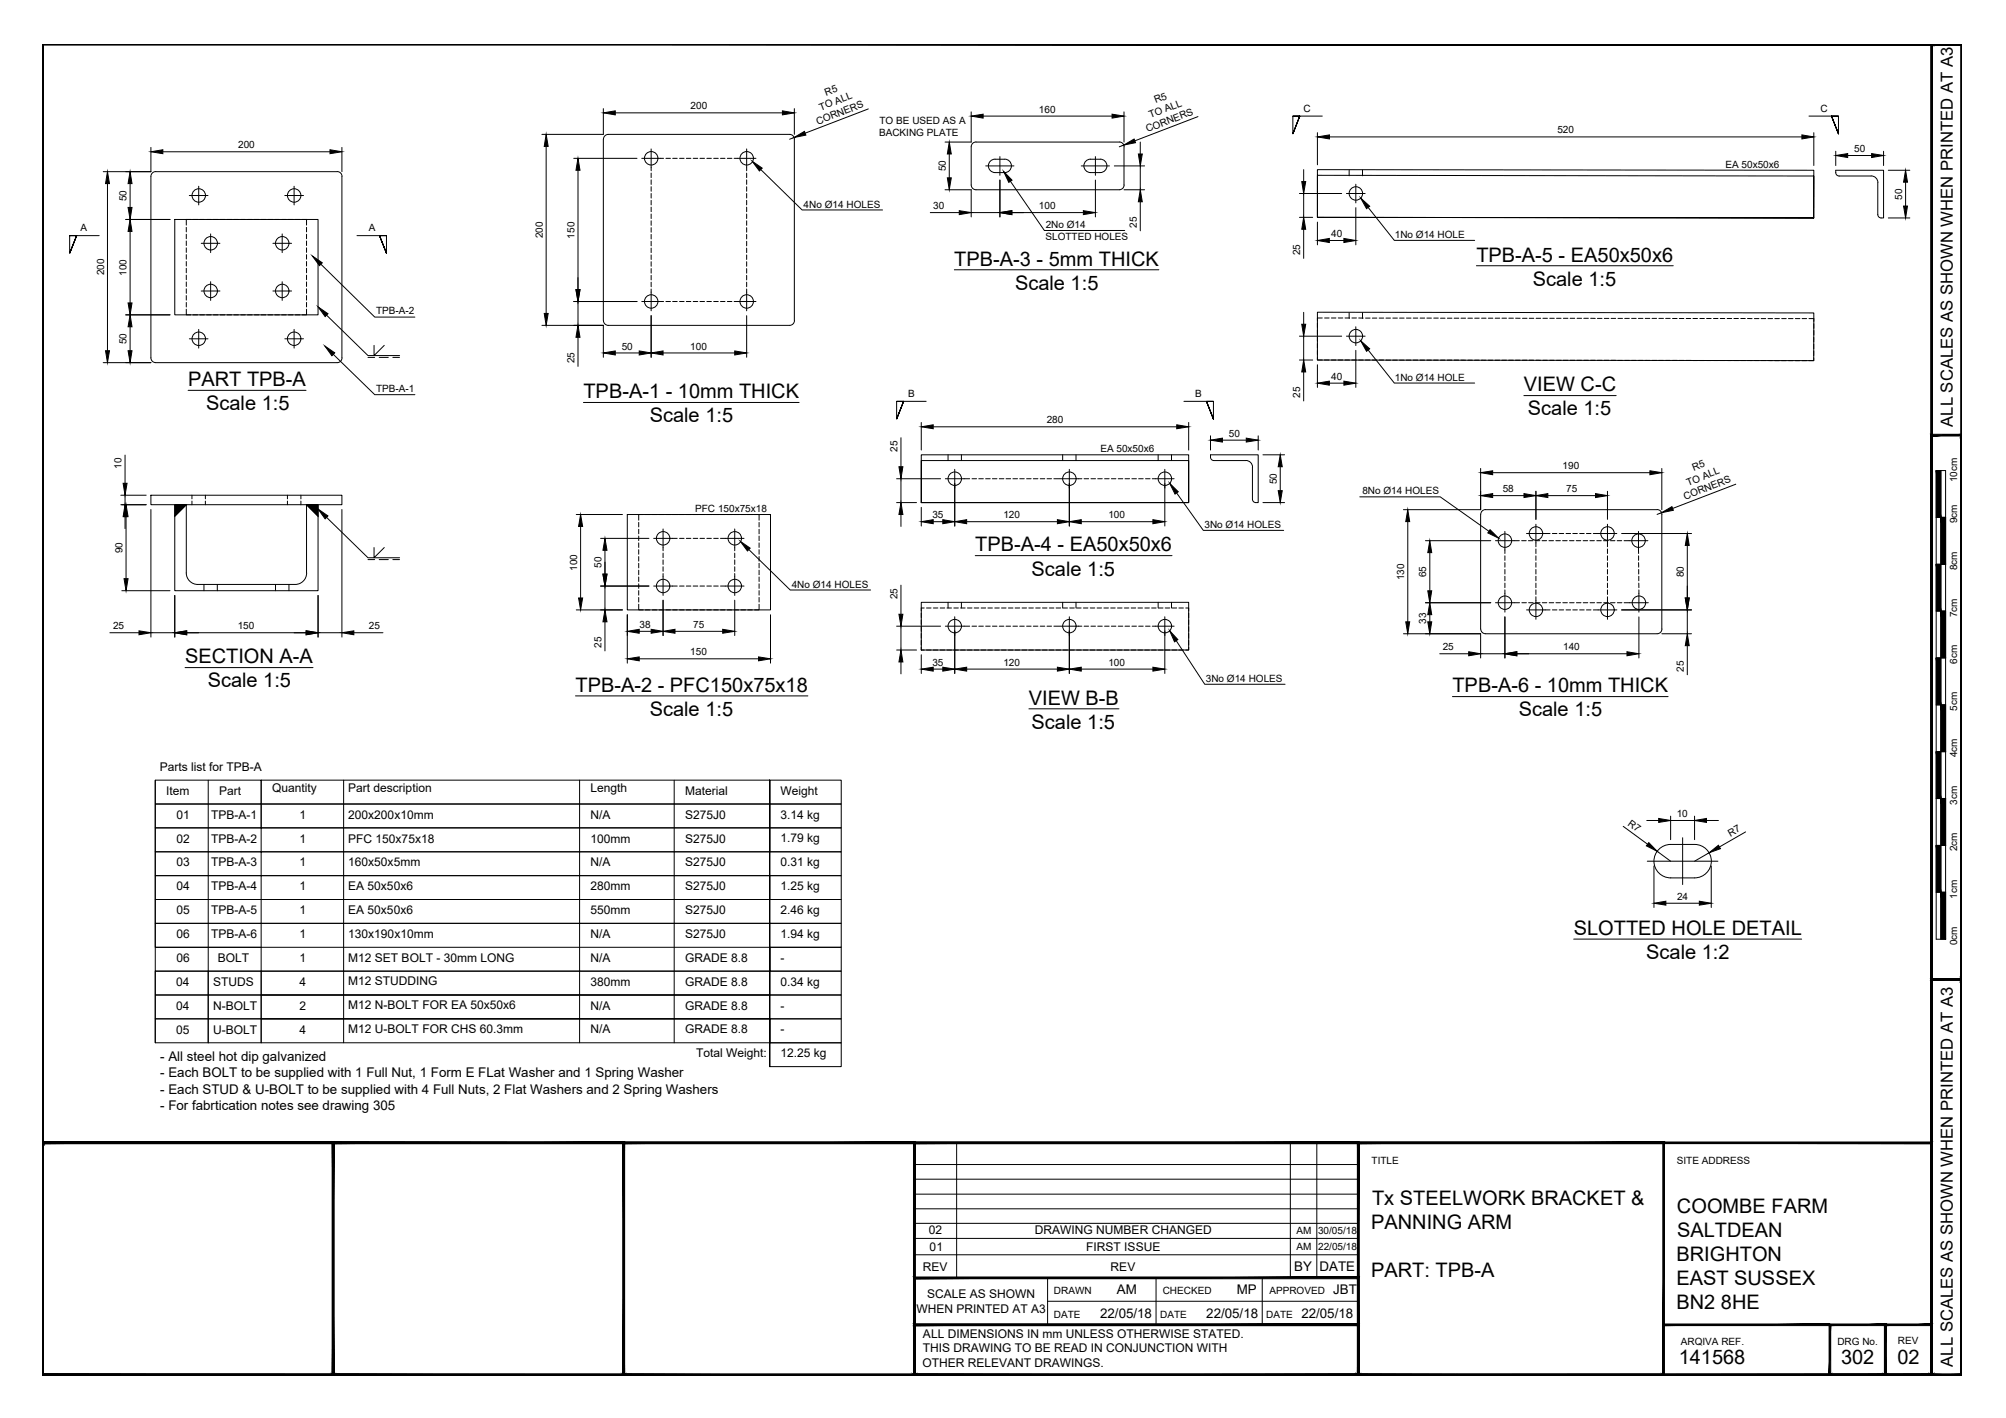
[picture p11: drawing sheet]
<svg xmlns="http://www.w3.org/2000/svg" width="420mm" height="297mm" viewBox="0 0 420 297" stroke-linecap="round" stroke-linejoin="round" font-family="sans-serif">
<g fill="#000" stroke="#000" stroke-width=".21">
<path d="M22.5 36l.4 2.5h-.8zM27.2 36l.5 2.5h-.9zM31.6 31.8l2.5-.4v.8zM69.1 31.4l2.5 .4-2.5 .4zM114.4 28.2l.4 2.5h-.8zM121.1 33.2l.4 2.5h-.9zM126.4 23.6l2.5-.4v.9zM157.6 33.8l2 1.4-.5 .6zM163.9 23.2l2.5 .4-2.5 .5zM166.3 28.8l2.2-1.3 .3 .8zM198.8 29.8l.4 2.5h-.8zM198.4 37.3h.8l-.4 2.5z"/>
<path d="M203.4 24.3l2.5-.4v.8zM210.2 35.9l1.8 1.8-.7 .5zM232.9 23.9l2.5 .4-2.5 .4zM235.4 30.4l2.1-1.3 .3 .8zM238.4 32.3h.9l-.5 2.5zM272.7 38h.8l-.4 2.5zM275.9 28.7l2.6-.4v.8zM377.4 28.3l2.5 .4-2.5 .4zM384.5 32.6l2.5-.4v.8zM392 32.2l2.5 .4-2.5 .4zM399.1 35.7l.4 2.5h-.8zM26.8 43.5h.9l-.5 2.5z"/>
<path d="M27.2 46l.5 2.5h-.9zM65.4 53.6l2.1 1.5-.6 .5zM200.9 44.1l2.5 .4-2.5 .5zM209.4 44.5l2.5-.4v.9zM226.9 44.1l2.5 .4-2.5 .5zM238.8 39.8l.5 2.5h-.9zM273.1 45.5l.4 2.5h-.8zM275.9 50.4l2.5-.4v.8zM281.5 50l2.5 .4-2.5 .4zM285 41.5l1.9 1.7-.7 .5zM398.7 43.2h.8l-.4 2.5zM22.1 73.5h.8l-.4 2.5z"/>
<path d="M26.8 63.5h.9l-.5 2.5zM27.2 66l.5 2.5h-.9zM26.8 73.5h.9l-.5 2.5zM66.6 64.3l2.1 1.4-.6 .6zM68 72.5l2.1 1.4-.6 .6zM114 65.7h.8l-.4 2.5zM120.6 60.7h.9l-.4 2.5zM121.1 68.2l.4 2.5h-.9zM126.4 73.9l2.5-.4v.9zM133.9 73.5l2.5 .4-2.5 .5zM136.4 73.9l2.5-.4v.9zM153.9 73.5l2.5 .4-2.5 .5z"/>
<path d="M272.7 67.9h.8l-.4 2.5zM273.1 75.4l.4 2.5h-.8zM275.9 80.3l2.5-.5v.9zM281.5 79.8l2.5 .5-2.5 .4zM285 71.4l1.9 1.7-.7 .5zM188.3 97.8h.8l-.4 2.5zM193 89.4l2.5-.4v.8zM246.5 89l2.5 .4-2.5 .4zM253.5 92.2l2.5-.4v.8zM261 91.8l2.5 .4-2.5 .4zM268.1 95.3l.5 2.5h-.9zM310.1 99l2.5-.4v.8z"/>
<path d="M345.6 98.6l2.5 .4-2.5 .4zM26.2 105.7l.4 2.5h-.8zM25.8 101.2h.8l-.4 2.5zM26.4 105.7l.4 2.5h-.8zM36.6 105.7h2.4l-2.4 2.4zM64.2 105.7h2.4v2.4zM66.6 106.6l2.1 1.5-.6 .6zM121.6 107.8l.4 2.5h-.8zM126.7 112.8l.4 2.5h-.8zM155.1 113.4l2 1.4-.5 .6zM188.7 105.3l.4 2.5h-.8zM193 109.3l2.5-.4v.8z"/>
<path d="M197.5 108.9l2.5 .4-2.5 .4zM200 109.3l2.5-.4v.8zM221.5 108.9l2.5 .4-2.5 .4zM224 109.3l2.5-.4v.8zM241.5 108.9l2.5 .4-2.5 .4zM245 101.2l1.8 1.8-.7 .5zM267.7 102.8h.9l-.5 2.5zM294.9 106.8l.4 2.5h-.9zM299.5 113.3l.4 2.5h-.9zM312.1 111l1.8 1.7-2.3-1.1zM310.1 103.8l2.5-.4v.8zM319.2 103.4l2.5 .4-2.5 .4z"/>
<path d="M321.7 103.8l2.5-.4v.8zM334.2 103.4l2.5 .4-2.5 .4zM348 107.4l2.2-1.3 .3 .8zM353.4 111.8l.4 2.5h-.8zM26 121.2h.8l-.4 2.5zM29.1 132.1l2.5 .4-2.5 .5zM36.6 132.5l2.5-.4v.9zM64.1 132.1l2.5 .4-2.5 .5zM71.6 132.5l2.5-.4v.9zM121.2 125.3h.8l-.4 2.5zM126.3 120.3h.8l-.4 2.5zM126.7 127.8l.4 2.5h-.8z"/>
<path d="M131.4 132.2l2.5-.4v.9zM131.4 138l2.5-.4v.8zM136.4 131.8l2.5 .4-2.5 .5zM138.9 132.2l2.5-.4v.9zM151.4 131.8l2.5 .4-2.5 .5zM158.9 137.6l2.5 .4-2.5 .4zM188.7 136.2l.4 2.5h-.8zM188.3 128.7h.8l-.4 2.5zM193 140.2l2.5-.4v.8zM197.5 139.8l2.5 .4-2.5 .4zM200 140.2l2.5-.4v.8zM221.5 139.8l2.5 .4-2.5 .4z"/>
<path d="M224 140.2l2.5-.4v.8zM241.5 139.8l2.5 .4-2.5 .4zM245 132.1l1.7 1.9-.7 .5zM294.4 130.3h.9l-.4 2.5zM299.5 126.3l.4 2.5h-.9zM299 130.3h.9l-.4 2.5zM299 123.8h.9l-.4 2.5zM307.6 136.5l2.5 .4-2.5 .5zM315.2 136.9l2.5-.4v.9zM340.8 136.5l2.5 .4-2.5 .5zM353 125.3h.8l-.4 2.5zM353.4 132.8l.4 2.5h-.8z"/>
<path d="M345.3 176.5l1.8 1.8-2.3-1.1zM347.4 171.5l2.5 .4-2.5 .4zM354.9 171.9l2.5-.4v.8zM358 178.6l1.9-1.5 .4 .7zM346.4 189.2l2.5-.4v.8zM355.9 188.8l2.5 .4-2.5 .4z"/>
<path d="M8.9 9.3l.2 .1h401.6zM8.9 9.3h402l-.2 .1z"/>
<path d="M404.4 9.3l.3 .1zM404.4 9.3l.3 .1-.3 278.6zM404.7 9.4l-.3 278.6 .3-.1zM404.4 288l.3-.1z"/>
<path d="M404.6 9.3l.1 .1h6zM404.6 9.3h6.3l-.2 .1z"/>
<path d="M410.7 9.4v278.5l.2-278.6zM410.9 9.3v278.7l-.2-.1z"/>
<path d="M410.7 9.4v278.5l.2-278.6zM410.9 9.3v278.7l-.2-.1z"/>
<path d="M404.4 91l.3 .3 6.2-.3zM404.7 91.3l6.2-.3-.2 .3zM410.9 91l-.2 .3z"/>
<path d="M404.4 91l.3 114v-113.7zM404.4 91l.3 114-.3 .3z"/>
<path d="M405.5 98.6l1 9.8v-9.8zM405.5 98.6l1 9.8h-1z"/>
<path d="M410.9 91.1l-.2 .2 .2 113.9zM410.7 91.3l.2 113.9-.2-.2zM410.7 205l.2 .3zM404.7 205h6l.2 .3zM404.7 205l-.3 .3h6.5z"/>
<path d="M405.5 118.2l1 9.8v-9.8zM405.5 118.2l1 9.8h-1z"/>
<path d="M406.5 108.4l1 9.8v-9.8zM406.5 108.4l1 9.8h-1z"/>
<path d="M405.5 137.8l1 9.8v-9.8zM405.5 137.8l1 9.8h-1z"/>
<path d="M406.5 128l1 9.8v-9.8zM406.5 128l1 9.8h-1z"/>
<path d="M405.5 157.5l1 9.8v-9.8zM405.5 157.5l1 9.8h-1z"/>
<path d="M406.5 147.6l1 9.9v-9.9zM406.5 147.6l1 9.9h-1z"/>
<path d="M405.5 177.1l1 9.8v-9.8zM405.5 177.1l1 9.8h-1z"/>
<path d="M406.5 167.3l1 9.8v-9.8zM406.5 167.3l1 9.8h-1z"/>
<path d="M406.5 186.9l1 9.8v-9.8zM406.5 186.9l1 9.8h-1z"/>
<path d="M404.4 205l.3 .3 6.2-.3zM404.7 205.3l6.2-.3-.2 .3zM410.9 205l-.2 .3z"/>
<path d="M410.9 205.1l-.2 .2 .2 82.7zM410.7 205.3l.2 82.7-.2-.1zM410.7 287.9l.2 .1z"/>
<path d="M8.9 239.2l.2 .4zM8.9 239.2l395.5 .4h-395.3zM8.9 239.2l395.5 .4 .3-.4z"/>
<path d="M9.1 239.6h60.5l.3-.4zM8.9 239.2h61l-60.8 .4zM8.9 239.2l.2 .4z"/>
<path d="M69.9 239.6h60.6l.3-.4zM69.6 239.2h61.2l-60.9 .4zM69.6 239.2l.3 48.7v-48.3zM69.6 239.2l.3 48.7-.3 .1zM69.6 288l.3-.1z"/>
<path d="M130.8 239.6h60.5l.4-.4zM130.5 239.2h61.2l-60.9 .4zM130.5 239.2l.3 48.7v-48.3zM130.5 239.2l.3 48.7-.3 .1zM130.5 288l.3-.1z"/>
<path d="M191.7 239.6h92.6l.4-.4zM191.3 239.2h93.4l-93 .4zM191.3 239.2l.4 48.7v-48.3zM191.3 239.2l.4 48.7-.4 .1zM191.3 288l.4-.1z"/>
<path d="M284.7 239.6h63.6l.3-.4zM284.3 239.2h64.3l-63.9 .4zM284.3 239.2l.4 48.7v-48.3zM284.3 239.2l.4 48.7-.4 .1zM284.3 288l.4-.1z"/>
<path d="M404.7 239.2l-.3 .4 .3 48.4zM404.4 239.6l.3 48.4-.3-.1zM404.4 287.9l.3 .1z"/>
<path d="M191.3 277.3l.4 .4 93-.4zM191.7 277.7l93-.4-.4 .4zM284.7 277.3l-.4 .4 .4 10.3zM284.3 277.7l.4 10.3-.4-.1zM284.3 287.9l.4 .1z"/>
<path d="M191.3 277.7h93.4l-.4-.4zM191.3 277.7l.4-.4h92.6zM191.3 267.5v10.2l.4-.4zM191.3 267.5l.4 .4v9.4zM191.3 267.5l.4 .4 93-.4zM191.7 267.9l93-.4-.4 .4zM284.7 267.5l-.4 .4 .4 9.8zM284.3 267.9l.4 9.8-.4-.4z"/>
<path d="M383.1 277.3l.3 .4 11.7-.4zM383.4 277.7l11.7-.4-.4 .4zM394.7 277.7l.4 10.3v-10.7zM394.7 277.7l.4 10.3-.4-.1zM394.7 287.9l.4 .1z"/>
<path d="M348.5 277.7h34.8v-.4zM348.5 277.3h34.8l-34.8 .4z"/>
<path d="M394.7 277.3l.4 .4 9.6-.4zM395.1 277.7l9.6-.4-.3 .4zM404.7 277.3l-.3 .4 .3 10.3zM404.4 277.7l.3 10.3-.3-.1zM404.4 287.9l.3 .1z"/>
<path d="M9.1 9.4l-.2 278.6 .2-.1zM8.9 9.3l.2 .1-.2 278.6z"/>
<path d="M9.1 239.6l-.2 48.4 .2-.1zM8.9 239.4l.2 .2-.2 48.4z"/>
<path d="M9.1 287.9l60.7 .1-.2-.1zM9.1 287.9l60.7 .1h-60.9z"/>
<path d="M69.6 287.9l.3 .1zM69.9 239.2v48.8l-.3-.1zM69.9 239.2l-.3 .4v48.3z"/>
<path d="M69.9 287.9l60.7 .1-.1-.1zM69.9 287.9l60.7 .1h-60.8z"/>
<path d="M130.5 287.9l.3 .1zM130.8 239.2v48.8l-.3-.1zM130.8 239.2l-.3 .4v48.3z"/>
<path d="M130.8 287.9l60.7 .1-.2-.1zM130.8 287.9l60.7 .1h-60.9z"/>
<path d="M191.3 287.9l.4 .1zM191.7 239.2v48.8l-.4-.1zM191.3 239.6v48.3l.4-48.7z"/>
<path d="M191.7 287.9l92.8 .1-.2-.1zM191.7 287.9l92.8 .1h-93z"/>
<path d="M284.3 287.9l.4 .1zM284.7 239.2v48.8l-.4-.1zM284.7 239.2l-.4 .4v48.3z"/>
<path d="M191.5 288h93l-.2-.1zM191.5 288l.2-.1h92.6zM191.3 288l.4-.1zM191.7 277.7v10.2l-.4 .1zM191.3 277.3v10.7l.4-10.3z"/>
<path d="M284.7 287.9l63.8 .1-.2-.1zM284.7 287.9l63.8 .1h-64z"/>
<path d="M348.3 287.9l.3 .1zM348.6 239.2v48.8l-.3-.1zM348.6 239.2l-.3 .4v48.3z"/>
<path d="M383.3 288h11.6l-.2-.1zM383.4 287.9h11.3l-11.4 .1zM383.1 288l.3-.1zM383.4 277.7v10.2l-.3 .1zM383.1 277.3v10.7l.3-10.3z"/>
<path d="M8.9 288h395.7l-.2-.1zM8.9 288l.2-.1h395.3zM8.9 239.4v48.6l.2-.1zM8.9 239.4l.2 .2v48.3z"/>
<path d="M394.9 288h9.7l-.2-.1zM394.9 288l.2-.1h9.3zM394.7 288l.4-.1zM395.1 277.7v10.2l-.4 .1zM394.7 277.3v10.7l.4-10.3z"/>
<path d="M9.1 287.9l401.8 .1-.2-.1zM9.1 287.9l401.8 .1h-402z"/>
<path d="M404.7 287.9l6.2 .1-.2-.1zM404.7 287.9l6.2 .1h-6.3z"/>
<path d="M404.6 288h6.3l-.2-.1zM404.7 287.9h6l-6.1 .1zM404.4 288l.3-.1zM404.7 205.3v82.6l-.3 .1zM404.4 205v83l.3-82.7z"/>
</g>
<g fill="none" stroke="#000" stroke-width=".21">
<path d="M22.5 38.5v35M27.2 38.5v5M31.6 30.9v5.1h-10M32.6 36h38M32.6 35.9a1.01 1.01 0 0 0-1 1.1v38a1.01 1.01 0 0 0 1 1h38a1.01 1.01 0 0 0 1-1v-38a.97 .97 0 0 0-1-1.1M34.1 31.8h35M41.6 39v3.9M61.6 39v3.9M71.6 30.9v5.1M114.4 30.7v35M120.2 33.2h13.2M121.1 35.7v25"/>
<path d="M126.4 22.8v5.4h-12.9M126.4 29.2v38M128.9 23.6h35M134.4 33.2h4.6M136.4 31.2v4.6M136.4 36.3v.9M136.4 37.7v.9M136.4 39.1v1M139.5 33.2h.9M140.9 33.2h.9M142.3 33.2h1M143.7 33.2h1"/>
<path d="M145.2 33.2h.9M146.6 33.2h1M148 33.2h1M149.5 33.2h.9M150.9 33.2h1M152.3 33.2h1M153.8 33.2h4.5M156.4 31.2v4.6M156.4 36.3v.9M156.4 37.7v.9M156.4 39.1v1M159.3 35.5l8.7 8.5h16.9"/>
<path d="M165.4 28.2h-38a1.01 1.01 0 0 0-1 1M165.4 28.2a1.01 1.01 0 0 1 1 1M166.3 28.8l-.9 .4M166.4 22.8v5.4M166.4 29.2v38M181.9 22.8l-13.3 5.1M197.9 39.8h5.5v5.6M198.8 32.3v5M203.4 23.4v6.4h-5.5M203.7 30l.7-.3h30a.97 .97 0 0 1 1 1.1v7.9a1.01 1.01 0 0 1-1 1.1h-30a1.01 1.01 0 0 1-1-1v-8.1zM205.9 24.3h27M206.5 34.8h5.9"/>
<path d="M207.6 33.6a4.9 4.9 0 0 1 3.3-.2 1.41 1.41 0 0 1 .9 1.6 1.41 1.41 0 0 1-1.4 1.2h-2a1.41 1.41 0 0 1-1.3-1 1.41 1.41 0 0 1 .5-1.6zM209.4 32.8v3.9M209.4 37.7v7.7M211.6 38l7.1 10.3h16.9M226.5 34.8h5.9M227.6 33.6a5.3 5.3 0 0 1 3.3-.2 1.41 1.41 0 0 1 .9 1.6 1.41 1.41 0 0 1-1.4 1.2h-2a1.41 1.41 0 0 1-1.3-1 1.41 1.41 0 0 1 .5-1.6zM229.4 32.8v3.9M229.4 37.7v7.7M233.4 34.8h6.3M235.4 30.4l-1 .4M235.4 39.8h4.3M235.4 23.4v6.4"/>
<path d="M238.8 29.8v2.5M238.8 34.8v5M250.9 24.4l-13.2 5.1M270.8 24.3h1.4l-1.4 3.7 1.4-3.7-1.4 3.7v-3.7h6.2M273.1 35.5v2.5M275.9 35.5l104 .2v10v-8.8l-104-.2v8.8l104 .2-104-.2zM275.9 27.8v6.7M278.5 28.7h98.9M282.6 35.6v1.2M284 38.6v3.9M285.4 35.6v1.2M378.9 24.3h6.2v3.7l-1.5-3.7 1.5 3.7-1.5-3.7h1.5"/>
<path d="M379.9 27.8v6.9M384.5 31.7v3M385.2 36.9h6.7M385.2 36.9a.71 .71 0 0 1-.7-.7v-.5h10v10a.88 .88 0 0 1-1.2-.8M387 32.6h5M391.9 36.9a1.41 1.41 0 0 1 1.4 1.4M393.3 38.3v6.7M394.5 31.7v3M395.5 35.7h4.5M399.1 38.2v5M14.6 49.4h1.5l-1.5 3.7 1.5-3.7-1.5 3.7v-3.7h6.2M26.3 46h9.3"/>
<path d="M27.2 48.5v15M36.6 46h30v20h-30zM39 47.6v1M39 49.1v.9M39 50.5v.9M39 51.9v1M39 53.3v1M39 54.8v.9M39 56.2v1M39 57.6v1M39 59.1v.9M39.7 41h3.9"/>
<path d="M39.9 46h-.9v1.2M40.4 46h1M41.9 46h.9M42.1 51h4M43.3 46h.9M44.1 49v3.9M44.1 59v3.9M44.7 46h1M46.1 46h1M47.6 46h.9M49 46h.9M50.4 46h1"/>
<path d="M51.8 46h1M53.3 46h.9M54.7 46h1M56.1 46h1M57.2 51h3.9M57.6 46h.9M59 46h1M59.1 49v3.9M59.1 59v3.9M59.7 41h3.9M60.4 46h1M61.9 46h.9"/>
<path d="M63.3 46h.9v1.2M64.2 47.6v1M64.2 49.1v.9M64.2 50.5v.9M64.2 51.9v1M64.2 53.3v1M64.2 54.8v.9M64.2 56.2v1M64.2 57.6v1M64.2 59.1v.9M67.2 55.4l11.3 11h8.4M74.8 49.4h6.1v3.7l-1.4-3.7 1.4 3.7-1.4-3.7h1.4"/>
<path d="M136.4 40.5v1M136.4 42v.9M136.4 43.4v.9M136.4 44.8v1M136.4 46.2v1M136.4 47.7v.9M136.4 49.1v1M136.4 50.5v1M136.4 52v.9M136.4 53.4v1M136.4 54.8v1M136.4 56.3v.9"/>
<path d="M136.4 57.7v.9M136.4 59.1v1M156.4 40.5v1M156.4 42v.9M156.4 43.4v.9M156.4 44.8v1M156.4 46.2v1M156.4 47.7v.9M156.4 49.1v1M156.4 50.5v1M156.4 52v.9M156.4 53.4v1"/>
<path d="M156.4 54.8v1M156.4 56.3v.9M156.4 57.7v.9M156.4 59.1v1M194.8 44.5h6.1M199.9 56.5h42.8M203.4 44.5h6M211.9 44.5h15M238.8 42.3v6M272.2 40.5h8.8M272.2 45.5h2.7M273.1 40.5v5"/>
<path d="M273.1 48v6.1M275.9 46.5v4.8M278.4 50.4h3.1M282 40.5h3.9M284 43.5v7.8M286.6 43.5l5.4 6.9h16.9M309.2 55.7h41.3M395.5 45.7h4.5M21.6 76h10M26.3 66h9.3M27.2 68.5v5M39 64.8v1.2h.9"/>
<path d="M39 60.5v.9M39 61.9v1M39 63.4v.9M39.7 71h3.9M40.4 66h1M41.6 69v3.9M41.9 66h.9M42.1 61h4M43.3 66h.9M44.7 66h1M46.1 66h1M47.6 66h.9"/>
<path d="M49 66h.9M50.4 66h1M51.8 66h1M53.3 66h.9M54.7 66h1M56.1 66h1M57.2 61h3.9M57.6 66h.9M59 66h1M59.7 71h3.9M60.4 66h1M61.6 69v3.9"/>
<path d="M61.9 66h.9M64.2 64.8v1.2h-.9M64.2 60.5v.9M64.2 61.9v1M64.2 63.4v.9M68.4 66l8.7 8.5h6.6M69.8 74.2l8.7 8.5h8.4M77.1 74.9h1.4M78.3 72.3v2.2l2.2-2.2M79.4 74.9h1.9M82.3 74.9h1.4M113.5 68.2h12.9v6.6"/>
<path d="M120.2 63.2h13.2M121.1 63.2v5M121.1 70.7v6.1M126.4 67.2a1.01 1.01 0 0 0 1 1h38M128.9 73.9h5M134.4 63.2h4.6M136.4 60.5v4.6M136.4 66.1v8.7M138.9 73.9h15M139.5 63.2h.9M140.9 63.2h.9M142.3 63.2h1"/>
<path d="M143.7 63.2h1M145.2 63.2h.9M146.6 63.2h1M148 63.2h1M149.5 63.2h.9M150.9 63.2h1M152.3 63.2h1M153.8 63.2h4.5M156.4 60.5v4.6M156.4 66.1v8.7M166.4 67.2a1.01 1.01 0 0 1-1 1M272.2 75.4h2.7"/>
<path d="M272.2 70.4h8.8M273.1 65.4v2.5M273.1 70.4v5M273.1 77.9v6.1M275.9 65.4l104 .2v9.9l-104-.1zM275.9 74.8v.6h1.1M275.9 67.7v.9M275.9 69.1v1M275.9 70.5v1M275.9 72v.9M275.9 73.4v.9M275.9 76.4v4.8"/>
<path d="M277 66.6h-1.1v.6M277.4 75.4h1M277.4 66.6h1M278.9 66.6h.9M278.9 75.4h.9M280.3 75.4h.9M280.3 66.6h.9M281.7 66.6h1M281.7 75.4h1M282 70.4h3.9M282.6 65.5v1.2M283.1 75.4h1"/>
<path d="M283.2 66.6h.9M284 68.5v3.9M284 73.4v7.8M284.6 66.6h.9M284.6 75.4h.9M285.4 65.5v1.2M286 75.4h.9M286 66.6h1M286.6 73.3l5.4 6.9h16.9M287.4 66.6h1M287.4 75.4h1M288.8 75.4h1"/>
<path d="M288.9 66.6h.9M290.3 66.6h.9M290.3 75.4h.9M291.7 75.4h1M291.7 66.6h1M293.1 66.6h1M293.1 75.4h1M294.6 75.4h.9M294.6 66.6h.9M296 66.6h1M296 75.4h1M297.4 75.4h1"/>
<path d="M297.4 66.6h1M298.9 66.6h.9M298.9 75.4h.9M300.3 75.4h.9M300.3 66.6h1M301.7 66.7h1M301.7 75.4h1M303.1 75.4h1M303.2 66.7h.9M304.6 66.7h.9M304.6 75.4h.9M306 75.4l.9 .1"/>
<path d="M306 66.7h1M307.4 75.5h1M307.5 66.7h.9M308.8 75.5h1M308.9 66.7h.9M310.3 75.5h.9M310.3 66.7h1M311.7 75.5h1M311.7 66.7h1M313.1 75.5h1M313.2 66.7h.9M314.6 75.5h.9"/>
<path d="M314.6 66.7h.9M316 75.5h1M316 66.7h1M317.4 75.5h1M317.4 66.7h1M318.9 75.5h.9M318.9 66.7h.9M320.3 75.5h.9M320.3 66.7h1M321.7 75.5h1M321.7 66.7h1M323.1 75.5h1"/>
<path d="M323.2 66.7h.9M324.6 75.5h.9M324.6 66.7h1M326 75.5h1M326 66.7h1M327.4 75.5h1M327.5 66.7h.9M328.9 66.7h.9M328.9 75.5h.9M330.3 75.5h.9M330.3 66.7h1M331.7 66.7h1"/>
<path d="M331.7 75.5h1M333.1 75.5h1M333.2 66.7h.9M334.6 66.7h.9M334.6 75.5h.9M336 75.5h1M336 66.7h1M337.4 66.7h1M337.4 75.5h1M338.9 75.5h.9M338.9 66.7h.9M340.3 66.7h1"/>
<path d="M340.3 75.5h1M341.7 75.5h1M341.7 66.7h1M343.2 66.7h.9M343.2 75.5h.9M344.6 75.5h.9M344.6 66.7h1M346 66.7h1M346 75.5h1M347.4 75.5h1M347.5 66.7h.9M348.9 66.7h.9"/>
<path d="M348.9 75.5h.9M350.3 75.5h.9M350.3 66.7h1M351.7 66.7h1M351.7 75.5h1M353.2 75.5h.9M353.2 66.7h.9M354.6 66.7h.9M354.6 75.5h.9M356 75.5h1M356 66.7h1M357.4 66.7h1"/>
<path d="M357.4 75.5h1M358.9 75.5h.9M358.9 66.7h.9M360.3 66.7h1M360.3 75.5h1M361.7 75.5h1M361.7 66.7h1M363.2 66.7h.9M363.2 75.5h.9M364.6 75.5h.9M364.6 66.7h1M366 66.7h1"/>
<path d="M366 75.5h1M367.4 75.5h1M367.5 66.7h.9M368.9 66.7h.9M368.9 75.5h.9M370.3 75.5h.9M370.3 66.7h1M371.7 66.7h1M371.7 75.5h1M373.2 75.5h.9M373.2 66.7h.9M374.6 66.7h.9"/>
<path d="M374.6 75.5h.9M376 75.5h1M376 66.7h1M377.5 66.7h.9M377.5 75.5h.9M378.9 66.7h1v.6M379.9 75v.5h-1M379.9 70.7v.9M379.9 72.1v.9M379.9 73.5v1M379.9 67.8v1M379.9 69.2v1"/>
<path d="M26.2 95.3v5.9M39.4 81.8h24.7M122.2 84.3h45.2M187.8 84.1h1.5l-1.5 3.7 1.5-3.7-1.5 3.7v-3.7h6.2M188.7 91.7v6.1M193 95.3h56v10h-56h56v-8.8h-56v8.8zM193 88.5v5.8M195.5 89.4h51M198.6 95.3v1.2M200 98.3v11.9M201.4 95.3v1.2M222.6 95.3v1.2"/>
<path d="M224 98.3v11.9M225.4 95.3v1.2M242.6 95.3v1.2M244 98.3v11.9M245.4 95.3v1.2M248 84.1h6.2v3.7l-1.5-3.7 1.5 3.7-1.5-3.7h1.5M249 88.5v5.8M253.5 91.3v3M254.2 96.5h6.7a1.38 1.38 0 0 1 1.4 1.4v6.7a.71 .71 0 0 0 .7 .7h.5v-10h-10a.88 .88 0 0 0 .8 1.2M256 92.2h5M263.5 91.3v3M264.5 95.3h4.6"/>
<path d="M268.1 97.8v5M278.4 80.3h3.1M310.1 98.1v8.7h-16.2M312.6 99h33M319.2 82.9h19.3M348.1 98.1v8.7M405.5 98.6h2v98.1h-2zM406.5 98.6v98.1M25.3 105.7h5.3M25.3 103.7h5.3M26.2 103.7v2M26.2 108.2v2.5"/>
<path d="M26.4 108.2v13M31.6 103.7h40v2h-40zM31.6 106.7v26.8M39 105.7l-2.4 2.4M40.2 103.7v.8M40.2 105v.7M43 103.7v.8M43 105v.7M60.2 103.7v.8M60.2 105v.7M63 103.7v.8M63 105v.7"/>
<path d="M64.2 105.7h2.4v18h-30v-18h2.4v14.3a2.4 2.4 0 0 0 2.4 2.4h20.4M64.2 105.7v14.3M64.2 105.7l2.4 2.4M68.4 108.4l8.7 8.4h6.6M71.6 106.7v26.8M77.1 117.2h1.4M78.3 114.7v2.1l2.2-2.1M79.4 117.2h1.9M82.3 117.2h1.4M120.7 107.8h9.7M121.6 110.3v15M125.8 112.8h10.1"/>
<path d="M126.7 115.3v5M131.4 107.8h30v20h-30zM133.8 109.4v1M133.8 110.9v.9M133.8 112.3v.9M133.8 113.7v1M133.8 115.1v1M133.8 116.6v.9M133.8 118v1M133.8 119.4v1M134.7 107.8h-.9v1.2M135.2 107.8h.9"/>
<path d="M136.6 107.8h1M136.9 112.8h4.9M138 107.8h1M138.9 110.8v4.6M138.9 115.9v.9M138.9 117.3v.9M138.9 118.7v1M139.5 107.8h.9M140.9 107.8h.9M142.3 107.8h1M142.3 112.8h1M143.7 107.8h1"/>
<path d="M143.7 112.8h1M145.2 107.8h.9M145.2 112.8h.9M146.6 107.8h1M146.6 112.8h1M148 107.8h1M148 112.8h1M149.5 107.8h.9M149.5 112.8h.9M150.9 107.8h1M150.9 112.8h4.9M152.3 107.8h1"/>
<path d="M153.8 107.8h.9M153.9 110.8v4.6M153.9 115.9v.9M153.9 117.3v.9M153.9 118.7v1M155.2 107.8h1M156.6 107.8h1M156.9 115.1l8.6 8.5h16.9M158.1 107.8h.9v1.2M159 109.4v1M159 110.9v.9M159 112.3v.9"/>
<path d="M159 113.7v1M159 115.1v1M159 116.6v.9M159 118v1M159 119.4v1M187.8 100.3h9.2M187.8 105.3h4.2M188.7 100.3v5M188.7 107.8v2.5M193 106.3v3.9M195.5 109.3h2M198 100.3h5.1"/>
<path d="M202.5 109.3h19M203.6 100.3h.9M204.3 116.4h41.2M205 100.3h1M206.4 100.3h1M207.9 100.3h.9M209.3 100.3h1M210.7 100.3h1M212.2 100.3h.9M213.6 100.3h.9M215 100.3h1M216.4 100.3h1"/>
<path d="M217.9 100.3h.9M219.3 100.3h.9M220.7 100.3h1.2M222 100.3h4.6M226.5 109.3h15M227.1 100.3h.9M228.5 100.3h1M229.9 100.3h1M231.4 100.3h.9M232.8 100.3h.9M234.2 100.3h1M235.6 100.3h1"/>
<path d="M237.1 100.3h.9M238.5 100.3h.9M239.9 100.3h1M241.3 100.3h4.6M246.5 103.3l5.5 7.8h16.9M264.5 105.3h4.6M284.8 104.1h16.9l10.2 7.2M294.9 109.3v21M298.6 113.3h13.6M299.5 115.8v8M312.6 103.8h6.6M313.2 113.3h5"/>
<path d="M315.2 111.3v4.7M315.2 116.4v1M315.2 117.9v.9M315.2 119.3v.9M318.7 113.3h1M319.7 111.8h5M320.1 113.3h1M321.6 113.3h.9M321.7 102.9v5.9M321.7 109.8v4.7M321.7 115v1M321.7 116.4v1"/>
<path d="M321.7 117.9v.9M321.7 119.3v.9M323 113.3h.9M324.2 103.8h10M324.4 113.3h1M325.1 111.8h1M325.9 113.3h.9M326.6 111.8h.9M327.3 113.3h.9M328 111.8h1M328.7 113.3h1M329.4 111.8h1"/>
<path d="M330.1 113.3h1M330.9 111.8h.9M331.6 113.3h.9M332.3 111.8h.9M333 113.3h1M333.7 111.8h5M334.4 113.3h1M335.9 113.3h.9M336.7 102.9v5.9M336.7 109.8v4.7M336.7 115v1M336.7 116.4v1"/>
<path d="M336.7 117.9v.9M336.7 119.3v.9M337.3 113.3h1M338.7 113.3h1M339.6 111.8h14.7M340.2 113.3h5M343.2 111.3v4.7M343.2 116.4v1M343.2 117.9v.9M343.2 119.3v.9M347.1 106.8l-36-.1a1.01 1.01 0 0 0-1 1v24.1a1.04 1.04 0 0 0 1 1h36M347.1 106.7a1.01 1.01 0 0 1 1 1"/>
<path d="M348 107.4l-.9 .4M348.1 107.8v24M353.4 114.3v11M363.6 101.4l-13.3 5.1M405.5 118.2h2M405.5 108.4h2M23 132.5h6.1M25.5 123.7h10.1M31.6 132.5h5M36.6 124.7v8.8M38.8 139.8h26.8M39.1 132.5h25"/>
<path d="M42.7 122.4v1.3M45.5 122.4v1.3M57.7 122.4v1.3M60.5 122.4v1.3M64.2 120a2.4 2.4 0 0 1-2.4 2.4M66.6 132.5h5M66.6 124.7v8.8M74.1 132.5h6.1M120.7 127.8h9.7M125.8 122.8h10.1M126.7 122.8v5M126.7 130.3v6.1"/>
<path d="M131.4 128.8v10.1M133.8 126.6v1.2h.9M133.8 120.9v.9M133.8 122.3v1M133.8 123.7v1M133.8 125.2v.9M133.9 132.2h2.5M133.9 138h25M135.2 127.8h.9M136.6 127.8h1M136.9 122.8h4.9M138 127.8h1"/>
<path d="M138.9 120.1v4.6M138.9 125.7v7.4M139.5 127.8h.9M140.9 127.8h.9M141.4 132.2h10M142.3 127.8h1M142.3 122.8h1M143.7 127.8h1M143.7 122.8h1M145.2 127.8h.9M145.2 122.8h.9M146.6 127.8h1"/>
<path d="M146.6 122.8h1M148 127.8h1M148 122.8h1M149.5 127.8h.9M149.5 122.8h.9M150.9 127.8h1M150.9 122.8h4.9M152.3 127.8h1M153.8 127.8h.9M153.9 120.1v4.6M153.9 125.7v7.4M155.2 127.8h1"/>
<path d="M156.6 127.8h1M159 126.6v1.2h-.9M159 120.9v.9M159 122.3v1M159 123.7v1M159 125.2v.9M161.4 128.8v10.1M187.8 136.2h4.2M187.8 131.2h9.2M188.7 122.6v6.1M188.7 131.2v5M188.7 138.7v2.5"/>
<path d="M193 126.2h56v10h-56zM193 135.6v.6h.6M193 128.4v1M193 129.9v.9M193 131.3v.9M193 132.7v1M193 134.2v.9M193 137.2v3.9M193.6 127.4h-.6v.6M194.1 127.4h.9M194.1 136.2h.9M195.5 127.4h.9"/>
<path d="M195.5 136.2h.9M196.9 127.4h1M196.9 136.2h1M198 131.2h5.1M198.3 127.4h1M198.3 136.2h1M198.6 126.2v1.2M199.8 127.4h.9M199.8 136.2h.9M200 129.2v11.9M201.2 127.4h.9M201.2 136.2h.9"/>
<path d="M201.4 126.2v1.2M202.6 127.4h1M202.6 136.2h1M203.6 131.2h.9M204.1 127.4h.9M204.1 136.2h.9M205 131.2h1M205.5 127.4h.9M205.5 136.2h.9M206.4 131.2h1M206.9 127.4h1M206.9 136.2h1"/>
<path d="M207.9 131.2h.9M208.4 127.4h.9M208.4 136.2h.9M209.3 131.2h1M209.8 127.4h.9M209.8 136.2h.9M210.7 131.2h1M211.2 127.4h1M211.2 136.2h1M212.2 131.2h.9M212.6 127.4h1M212.6 136.2h1"/>
<path d="M213.6 131.2h.9M214.1 127.4h.9M214.1 136.2h.9M215 131.2h1M215.5 127.4h.9M215.5 136.2h.9M216.4 131.2h1M216.9 127.4h1M216.9 136.2h1M217.9 131.2h.9M218.3 127.4h1M218.3 136.2h1"/>
<path d="M219.3 131.2h.9M219.8 127.4h.9M219.8 136.2h.9M220.7 131.2h1.2M221.2 127.4h1M221.2 136.2h1M222 131.2h4.6M222.6 126.2v1.2M222.6 127.4h1M222.6 136.2h1M224 129.2v11.9M224.1 127.4h.9"/>
<path d="M224.1 136.2h.9M225.4 126.2v1.2M225.5 127.4h.9M225.5 136.2h.9M226.9 127.4h1M226.9 136.2h1M227.1 131.2h.9M228.4 127.4h.9M228.4 136.2h.9M228.5 131.2h1M229.8 127.4h.9M229.8 136.2h.9"/>
<path d="M229.9 131.2h1M231.2 127.4h1M231.2 136.2h1M231.4 131.2h.9M232.6 127.4h1M232.6 136.2h1M232.8 131.2h.9M234.1 127.4h.9M234.1 136.2h.9M234.2 131.2h1M235.5 127.4h.9M235.5 136.2h.9"/>
<path d="M235.6 131.2h1M236.9 127.4h1M236.9 136.2h1M237.1 131.2h.9M238.3 127.4h1M238.3 136.2h1M238.5 131.2h.9M239.8 127.4h.9M239.8 136.2h.9M239.9 131.2h1M241.2 127.4h1M241.2 136.2h1"/>
<path d="M241.3 131.2h4.6M242.6 126.2v1.2M242.6 127.4h1M242.6 136.2h1M244 129.2v11.9M244.1 127.4h.9M244.1 136.2h.9M245.4 126.2v1.2M245.5 127.4h1M245.5 136.2h1M246.4 134.2l5.9 9.1h16.9M246.9 127.4h1"/>
<path d="M246.9 136.2h1M248.4 127.4h.6v.6M249 135.6v.6h-.6M249 128.4v1M249 129.9v.9M249 131.3v.9M249 132.7v1M249 134.2v.9M293.9 132.8h16.2v5M298.6 126.3h13.6M299.5 128.8v1.5M301.5 136.9h6.1"/>
<path d="M310.1 136.9h5.1M313.2 126.3h5.1M315.2 120.7v1M315.2 122.2v.9M315.2 123.6v4.6M315.2 129.2v8.6M317.7 136.9h23.1M318.8 126.3h.9M319.7 127.8h5M320.2 126.3h.9M321.6 126.3h1M321.7 120.7v1"/>
<path d="M321.7 122.2v.9M321.7 123.6v.9M321.7 125v4.7M323 126.3h1M324.5 126.3h.9M325.1 127.8h1M325.9 126.3h.9M326.6 127.8h.9M327.3 126.3h1M328 127.8h1M328.7 126.3h1M329.4 127.8h1"/>
<path d="M330.2 126.3h.9M330.9 127.8h.9M331.6 126.3h1M332.3 127.8h.9M333 126.3h1M333.7 127.8h5M334.5 126.3h.9M335.9 126.3h1M336.7 120.7v1M336.7 122.2v.9M336.7 123.6v.9M336.7 125v4.7"/>
<path d="M337.3 126.3h1M338.8 126.3h.9M339.6 127.8h14.7M340.2 126.3h5M343.2 122.2l.1 .9M343.2 120.7v1M343.3 123.6v4.6M343.3 129.2v8.6M348.1 132.8h6.2M348.1 131.8a1.01 1.01 0 0 1-1 1M353.4 127.8v5M353.4 135.3v6.1"/>
<path d="M405.5 137.8h2M405.5 128h2M120.5 145.8h48.7M195.5 140.2h2M202.5 140.2h19M215.5 148.5h18.9M226.5 140.2h15M304.2 145.9h45.2M405.5 157.5h2M405.5 147.7h2M32.5 178.4h128.7h-106.5v5h-22.2zM32.5 163.4v35"/>
<path d="M43.6 163.4v55M54.7 173.4v5h-22.2v-5h128.7M54.7 168.4h106.5M54.7 173.4h106.5M72 163.4v55M121.4 163.4v55M141.2 163.4v55M161.2 163.4h-106.5v5h-22.2v-5h22.2v10M161.2 168.4h-128.7v5h22.2M161.2 163.4v15M161.2 163.4v20M161.2 163.4h15v5h-15z"/>
<path d="M161.2 168.4h15v5h-15zM161.2 173.4h15v5h-15zM161.2 178.4h15v5h-15zM161.2 163.4v45M340 173.1l5.1 3.7M344.9 171.9h2.5M347.1 178.3l2.8 2.1M349.9 176.9h5a3.5 3.5 0 0 1 3.5 3.5 3.5 3.5 0 0 1-3.5 3.5h-5M349.9 171v4.9M349.9 171.9h5M349.9 176.9a3.5 3.5 0 0 0-3.5 3.5 3.5 3.5 0 0 0 3.5 3.5M352.4 175.5v9.8"/>
<path d="M354.9 171v4.9M357.4 171.9h2.5M358 178.6l-3.1 1.8M365.6 174.3l-5.5 3.1M405.5 177.1h2M405.5 167.3h2M32.5 183.4h128.7h-106.5v5h-22.2zM32.5 188.4h128.7h-106.5v5h-22.2zM161.2 193.4h-128.7v5h22.2M161.2 198.4h-128.7v5h128.7M161.2 183.4h15v5h-15zM161.2 188.4h15v5h-15z"/>
<path d="M161.2 193.4v5h15v-5h-15v5M161.2 198.4v5h15v-5h-15v10v-5M161.2 193.4h-106.5v25M329.6 196.7h47.8M345 180.4h14.8M346.4 181.4v8.7M348.9 189.2h7M358.4 181.4v8.7M405.5 186.9h2M32.5 203.4v15M54.7 213.4h106.5v5M54.7 208.4h106.5v5"/>
<path d="M161.2 203.4h-128.7v5h128.7M161.2 213.4h-128.7v5h128.7M161.2 208.4h-128.7v5h128.7M161.2 203.4h15v5h-15zM161.2 208.4v5h15v-5h-15v5M161.2 213.4v5h15v-5h-15v10v-5M161.2 218.4h15v5h-15zM200.4 239.4v28.3M270.3 239.4v28.3M275.8 239.4v28.3M191.5 250.1h93M191.5 247h93"/>
<path d="M191.5 243.9h93M191.5 256.3h93M191.5 253.2h93M191.5 259.4h93M191.5 262.8h93M219.4 267.7v9.8M219.4 272.6h65.1M242.1 267.7v9.8M264.4 267.7v9.8"/>
<circle cx="136.4" cy="33.2" r="1.41"/>
<circle cx="156.4" cy="33.2" r="1.41"/>
<circle cx="41.6" cy="40.9" r="1.41"/>
<circle cx="44.1" cy="51" r="1.41"/>
<circle cx="59.1" cy="51" r="1.41"/>
<circle cx="61.6" cy="40.9" r="1.41"/>
<circle cx="284" cy="40.5" r="1.41"/>
<circle cx="41.6" cy="71" r="1.41"/>
<circle cx="44.1" cy="60.9" r="1.41"/>
<circle cx="59.1" cy="60.9" r="1.41"/>
<circle cx="61.6" cy="71" r="1.41"/>
<circle cx="136.4" cy="63.2" r="1.41"/>
<circle cx="156.4" cy="63.2" r="1.41"/>
<circle cx="284" cy="70.4" r="1.41"/>
<circle cx="138.9" cy="112.8" r="1.41"/>
<circle cx="153.9" cy="112.8" r="1.41"/>
<circle cx="200" cy="100.3" r="1.41"/>
<circle cx="224" cy="100.3" r="1.41"/>
<circle cx="244" cy="100.3" r="1.41"/>
<circle cx="315.2" cy="113.3" r="1.41"/>
<circle cx="321.7" cy="111.7" r="1.41"/>
<circle cx="336.7" cy="111.7" r="1.41"/>
<circle cx="343.2" cy="113.3" r="1.41"/>
<circle cx="138.9" cy="122.8" r="1.41"/>
<circle cx="153.9" cy="122.8" r="1.41"/>
<circle cx="200" cy="131.2" r="1.41"/>
<circle cx="224" cy="131.2" r="1.41"/>
<circle cx="244" cy="131.2" r="1.41"/>
<circle cx="315.2" cy="126.2" r="1.41"/>
<circle cx="321.7" cy="127.8" r="1.41"/>
<circle cx="336.7" cy="127.8" r="1.41"/>
<circle cx="343.3" cy="126.2" r="1.41"/>
</g>
<g font-size="4.2">
<text x="199.9" y="55.6">TPB-A-3 - 5mm THICK</text>
<text x="309.2" y="54.8">TPB-A-5 - EA50x50x6</text>
<text x="321" y="59.8">Scale 1:5</text>
<text x="212.6" y="60.7">Scale 1:5</text>
<text x="39.4" y="80.9">PART TPB-A</text>
<text x="122.2" y="83.4">TPB-A-1 - 10mm THICK</text>
<text x="319.2" y="82">VIEW C-C</text>
<text x="43.2" y="85.9">Scale 1:5</text>
<text x="136.1" y="88.5">Scale 1:5</text>
<text x="320" y="87">Scale 1:5</text>
<text x="204.3" y="115.5">TPB-A-4 - EA50x50x6</text>
<text x="216.1" y="120.6">Scale 1:5</text>
<text x="38.8" y="139">SECTION A-A</text>
<text x="43.5" y="144">Scale 1:5</text>
<text x="120.5" y="144.9">TPB-A-2 - PFC150x75x18</text>
<text x="136.1" y="149.9">Scale 1:5</text>
<text x="215.5" y="147.6">VIEW B-B</text>
<text x="304.2" y="145">TPB-A-6 - 10mm THICK</text>
<text x="216.1" y="152.7">Scale 1:5</text>
<text x="318.1" y="150.1">Scale 1:5</text>
<text x="329.6" y="195.8">SLOTTED HOLE DETAIL</text>
<text x="344.8" y="200.9">Scale 1:2</text>
<text x="287.2" y="257.5">PANNING ARM</text>
<text x="287.4" y="252.5">Tx STEELWORK BRACKET &amp;</text>
<text x="351.2" y="254">COOMBE FARM</text>
<text x="351.3" y="259.1">SALTDEAN</text>
<text x="287.2" y="267.5">PART: TPB-A</text>
<text x="351.1" y="269.2">EAST SUSSEX</text>
<text x="351.1" y="264.1">BRIGHTON</text>
<text x="351.1" y="274.2">BN2 8HE</text>
<text x="351.6" y="285.7">141568</text>
<text x="385.6" y="285.7">302</text>
<text x="397.4" y="285.7">02</text>
</g>
<g font-size="3.5">
<text x="409" y="89.4" transform="rotate(-90 409 89.4)">ALL SCALES AS SHOWN WHEN PRINTED AT A3</text>
<text x="409" y="286.3" transform="rotate(-90 409 286.3)">ALL SCALES AS SHOWN WHEN PRINTED AT A3</text>
</g>
<g font-size="2.8">
<text x="33.6" y="222.3">- All steel hot dip galvanized</text>
<text x="33.6" y="225.7">- Each BOLT to be supplied with 1 Full Nut, 1 Form E FLat Washer and 1 Spring Washer</text>
<text x="33.6" y="229.1">- Each STUD &amp; U-BOLT to be supplied with 4 Full Nuts, 2 Flat Washers and 2 Spring Washers</text>
<text x="33.6" y="232.4">- For fabrtication notes see drawing 305</text>
<text x="271.1" y="266.3">BY</text>
<text x="276.4" y="266.3">DATE</text>
<text x="233.9" y="271.1">AM</text>
<text x="259" y="271.1">MP</text>
<text x="279.3" y="271.1">JBT</text>
<text x="230.4" y="276">22/05/18</text>
<text x="252.7" y="276">22/05/18</text>
<text x="272.6" y="276">22/05/18</text>
</g>
<g font-size="2.5">
<text x="33.5" y="161.5">Parts list for TPB-A</text>
<text x="34.8" y="166.5">Item</text>
<text x="45.9" y="166.5">Part</text>
<text x="57" y="166">Quantity</text>
<text x="72.9" y="166">Part description</text>
<text x="123.7" y="166">Length</text>
<text x="143.5" y="166.5">Material</text>
<text x="163.5" y="166.5">Weight</text>
<text x="37" y="171.5">01</text>
<text x="44.2" y="171.5">TPB-A-1</text>
<text x="62.7" y="171.5">1</text>
<text x="72.9" y="171.5">200x200x10mm</text>
<text x="123.7" y="171.5">N/A</text>
<text x="143.5" y="171.5">S275J0</text>
<text x="163.5" y="171.5">3.14 kg</text>
<text x="37" y="176.5">02</text>
<text x="44.2" y="176.5">TPB-A-2</text>
<text x="62.7" y="176.5">1</text>
<text x="72.9" y="176.5">PFC 150x75x18</text>
<text x="123.7" y="176.5">100mm</text>
<text x="143.5" y="176.5">S275J0</text>
<text x="163.5" y="176.5">1.79 kg</text>
<text x="37" y="181.5">03</text>
<text x="44.2" y="181.5">TPB-A-3</text>
<text x="62.7" y="181.5">1</text>
<text x="72.9" y="181.5">160x50x5mm</text>
<text x="123.7" y="181.5">N/A</text>
<text x="143.5" y="181.5">S275J0</text>
<text x="163.5" y="181.5">0.31 kg</text>
<text x="37" y="186.5">04</text>
<text x="37" y="191.5">05</text>
<text x="44.2" y="186.5">TPB-A-4</text>
<text x="44.2" y="191.5">TPB-A-5</text>
<text x="62.7" y="186.5">1</text>
<text x="62.7" y="191.5">1</text>
<text x="72.9" y="186.5">EA 50x50x6</text>
<text x="72.9" y="191.5">EA 50x50x6</text>
<text x="123.7" y="186.5">280mm</text>
<text x="123.7" y="191.5">550mm</text>
<text x="143.5" y="186.5">S275J0</text>
<text x="143.5" y="191.5">S275J0</text>
<text x="163.5" y="186.5">1.25 kg</text>
<text x="163.5" y="191.5">2.46 kg</text>
<text x="37" y="196.5">06</text>
<text x="44.2" y="196.5">TPB-A-6</text>
<text x="62.7" y="196.5">1</text>
<text x="72.9" y="196.5">130x190x10mm</text>
<text x="123.7" y="196.5">N/A</text>
<text x="143.5" y="196.5">S275J0</text>
<text x="163.5" y="196.5">1.94 kg</text>
<text x="37" y="201.5">06</text>
<text x="45.6" y="201.5">BOLT</text>
<text x="62.7" y="201.5">1</text>
<text x="72.9" y="201.5">M12 SET BOLT - 30mm LONG</text>
<text x="123.7" y="201.5">N/A</text>
<text x="143.5" y="201.5">GRADE 8.8</text>
<text x="163.5" y="201.5">-</text>
<text x="36.9" y="206.5">04</text>
<text x="44.6" y="206.5">STUDS</text>
<text x="62.7" y="206.5">4</text>
<text x="72.9" y="206.4">M12 STUDDING</text>
<text x="123.7" y="206.5">380mm</text>
<text x="143.5" y="206.5">GRADE 8.8</text>
<text x="163.5" y="206.5">0.34 kg</text>
<text x="36.9" y="211.5">04</text>
<text x="44.6" y="211.5">N-BOLT</text>
<text x="62.7" y="211.5">2</text>
<text x="72.9" y="211.4">M12 N-BOLT FOR EA 50x50x6</text>
<text x="123.7" y="211.5">N/A</text>
<text x="143.5" y="211.5">GRADE 8.8</text>
<text x="163.5" y="211.5">-</text>
<text x="36.9" y="216.5">05</text>
<text x="44.6" y="216.5">U-BOLT</text>
<text x="62.7" y="216.5">4</text>
<text x="72.9" y="216.4">M12 U-BOLT FOR CHS 60.3mm</text>
<text x="123.7" y="216.5">N/A</text>
<text x="143.5" y="216.5">GRADE 8.8</text>
<text x="145.8" y="221.5">Total Weight:</text>
<text x="163.5" y="216.5">-</text>
<text x="163.5" y="221.5">12.25 kg</text>
<text x="194.5" y="258.6">02</text>
<text x="194.7" y="262">01</text>
<text x="216.8" y="258.6">DRAWING NUMBER CHANGED</text>
<text x="227.5" y="262">FIRST ISSUE</text>
<text x="193.3" y="266.2">REV</text>
<text x="232.6" y="266.2">REV</text>
<text x="192" y="275">WHEN PRINTED AT A3</text>
<text x="194.2" y="272">SCALE AS SHOWN</text>
<text x="193.3" y="280.3">ALL DIMENSIONS IN mm UNLESS OTHERWISE STATED.</text>
<text x="193.2" y="286.3">OTHER RELEVANT DRAWINGS.</text>
<text x="193.3" y="283.3">THIS DRAWING TO BE READ IN CONJUNCTION WITH</text>
</g>
<g font-size="2.1">
<text x="144.7" y="22.9">200</text>
<text x="171.9" y="23.2" transform="rotate(-21 171.9 23.2)">TO ALL</text>
<text x="173.1" y="20" transform="rotate(-21 173.1 20)">R5</text>
<text x="217.6" y="23.6">160</text>
<text x="242.1" y="21.6" transform="rotate(-21 242.1 21.6)">R5</text>
<text x="273" y="23.4">C</text>
<text x="381.3" y="23.4">C</text>
<text x="171.3" y="26.1" transform="rotate(-21 171.3 26.1)">CORNERS</text>
<text x="184.1" y="28.5">BACKING PLATE</text>
<text x="184.2" y="26">TO BE USED AS A</text>
<text x="240.3" y="27.7" transform="rotate(-21 240.3 27.7)">CORNERS</text>
<text x="240.9" y="24.8" transform="rotate(-21 240.9 24.8)">TO ALL</text>
<text x="326.2" y="28">520</text>
<text x="49.9" y="31.1">200</text>
<text x="198.1" y="35.9" transform="rotate(-90 198.1 35.9)">50</text>
<text x="361.4" y="35.1">EA 50x50x6</text>
<text x="388.4" y="31.9">50</text>
<text x="398.4" y="41.8" transform="rotate(-90 398.4 41.8)">50</text>
<text x="26.5" y="42.1" transform="rotate(-90 26.5 42.1)">50</text>
<text x="168.3" y="43.5">4No Ø14 HOLES</text>
<text x="195.5" y="43.8">30</text>
<text x="217.6" y="43.8">100</text>
<text x="219" y="47.8">2No Ø14</text>
<text x="238.1" y="47.7" transform="rotate(-90 238.1 47.7)">25</text>
<text x="16.9" y="48.4">A</text>
<text x="77.3" y="48.4">A</text>
<text x="113.7" y="49.9" transform="rotate(-90 113.7 49.9)">200</text>
<text x="120.3" y="50" transform="rotate(-90 120.3 50)">150</text>
<text x="219" y="50.3">SLOTTED HOLES</text>
<text x="272.3" y="53.5" transform="rotate(-90 272.3 53.5)">25</text>
<text x="278.8" y="49.7">40</text>
<text x="292.1" y="49.8">1No Ø14 HOLE</text>
<text x="21.8" y="57.7" transform="rotate(-90 21.8 57.7)">200</text>
<text x="26.5" y="57.8" transform="rotate(-90 26.5 57.8)">100</text>
<text x="78.8" y="65.8">TPB-A-2</text>
<text x="26.5" y="72.1" transform="rotate(-90 26.5 72.1)">50</text>
<text x="120.3" y="76.1" transform="rotate(-90 120.3 76.1)">25</text>
<text x="130.2" y="73.2">50</text>
<text x="144.6" y="73.2">100</text>
<text x="78.8" y="82.1">TPB-A-1</text>
<text x="190.2" y="83.1">B</text>
<text x="250.3" y="83.1">B</text>
<text x="272.3" y="83.4" transform="rotate(-90 272.3 83.4)">25</text>
<text x="278.8" y="79.5">40</text>
<text x="292.1" y="79.7">1No Ø14 HOLE</text>
<text x="219.2" y="88.7">280</text>
<text x="188" y="94.6" transform="rotate(-90 188 94.6)">25</text>
<text x="230.5" y="94.7">EA 50x50x6</text>
<text x="257.4" y="91.5">50</text>
<text x="25.5" y="98.3" transform="rotate(-90 25.5 98.3)">10</text>
<text x="267.4" y="101.4" transform="rotate(-90 267.4 101.4)">50</text>
<text x="327.3" y="98.3">190</text>
<text x="353.6" y="101.8" transform="rotate(-21 353.6 101.8)">TO ALL</text>
<text x="354.8" y="98.6" transform="rotate(-21 354.8 98.6)">R5</text>
<text x="409.9" y="101" transform="rotate(-90 409.9 101)">10cm</text>
<text x="145.6" y="107.2">PFC 150x75x18</text>
<text x="285.4" y="103.6">8No Ø14 HOLES</text>
<text x="314.8" y="103.1">58</text>
<text x="328" y="103.1">75</text>
<text x="353" y="104.7" transform="rotate(-21 353 104.7)">CORNERS</text>
<text x="195.3" y="108.6">35</text>
<text x="210.1" y="108.6">120</text>
<text x="232.2" y="108.6">100</text>
<text x="252.3" y="110.6">3No Ø14 HOLES</text>
<text x="409.9" y="109.6" transform="rotate(-90 409.9 109.6)">9cm</text>
<text x="25.7" y="115.9" transform="rotate(-90 25.7 115.9)">90</text>
<text x="120.9" y="119.6" transform="rotate(-90 120.9 119.6)">100</text>
<text x="126" y="118.9" transform="rotate(-90 126 118.9)">50</text>
<text x="409.9" y="119.5" transform="rotate(-90 409.9 119.5)">8cm</text>
<text x="165.8" y="123.1">4No Ø14 HOLES</text>
<text x="188" y="125.5" transform="rotate(-90 188 125.5)">25</text>
<text x="294.1" y="121.6" transform="rotate(-90 294.1 121.6)">130</text>
<text x="298.7" y="120.9" transform="rotate(-90 298.7 120.9)">65</text>
<text x="352.7" y="120.9" transform="rotate(-90 352.7 120.9)">80</text>
<text x="23.7" y="131.8">25</text>
<text x="49.8" y="131.8">150</text>
<text x="77.2" y="131.8">25</text>
<text x="134" y="131.5">38</text>
<text x="145.2" y="131.5">75</text>
<text x="298.7" y="130.7" transform="rotate(-90 298.7 130.7)">33</text>
<text x="409.9" y="129.3" transform="rotate(-90 409.9 129.3)">7cm</text>
<text x="126" y="135.7" transform="rotate(-90 126 135.7)">25</text>
<text x="144.6" y="137.3">150</text>
<text x="302.2" y="136.2">25</text>
<text x="327.4" y="136.2">140</text>
<text x="195.3" y="139.4">35</text>
<text x="210.1" y="139.4">120</text>
<text x="232.2" y="139.4">100</text>
<text x="252.6" y="142.8">3No Ø14 HOLES</text>
<text x="352.7" y="140.7" transform="rotate(-90 352.7 140.7)">25</text>
<text x="409.9" y="139.1" transform="rotate(-90 409.9 139.1)">6cm</text>
<text x="409.9" y="148.9" transform="rotate(-90 409.9 148.9)">5cm</text>
<text x="409.9" y="158.6" transform="rotate(-90 409.9 158.6)">4cm</text>
<text x="340.8" y="172.8" transform="rotate(36 340.8 172.8)">R7</text>
<text x="351.2" y="171.1">10</text>
<text x="409.9" y="168.6" transform="rotate(-90 409.9 168.6)">3cm</text>
<text x="362.4" y="175.3" transform="rotate(-30 362.4 175.3)">R7</text>
<text x="409.9" y="178.3" transform="rotate(-90 409.9 178.3)">2cm</text>
<text x="351.3" y="188.5">24</text>
<text x="409.9" y="188.3" transform="rotate(-90 409.9 188.3)">1cm</text>
<text x="409.9" y="198" transform="rotate(-90 409.9 198)">0cm</text>
<text x="287.3" y="243.9">TITLE</text>
<text x="351.2" y="243.9">SITE ADDRESS</text>
<text x="271.5" y="261.9">AM</text>
<text x="271.5" y="258.4">AM</text>
<text x="276.1" y="258.4">30/05/18</text>
<text x="276.1" y="261.9">22/05/18</text>
<text x="220.8" y="271.1">DRAWN</text>
<text x="243.5" y="271.1">CHECKED</text>
<text x="265.9" y="271.1">APPROVED</text>
<text x="220.8" y="276">DATE</text>
<text x="243" y="276">DATE</text>
<text x="265.2" y="276">DATE</text>
<text x="352.1" y="281.6">ARQIVA REF.</text>
<text x="384.8" y="281.6">DRG No.</text>
<text x="397.5" y="281.6">REV</text>
</g>
</svg>
